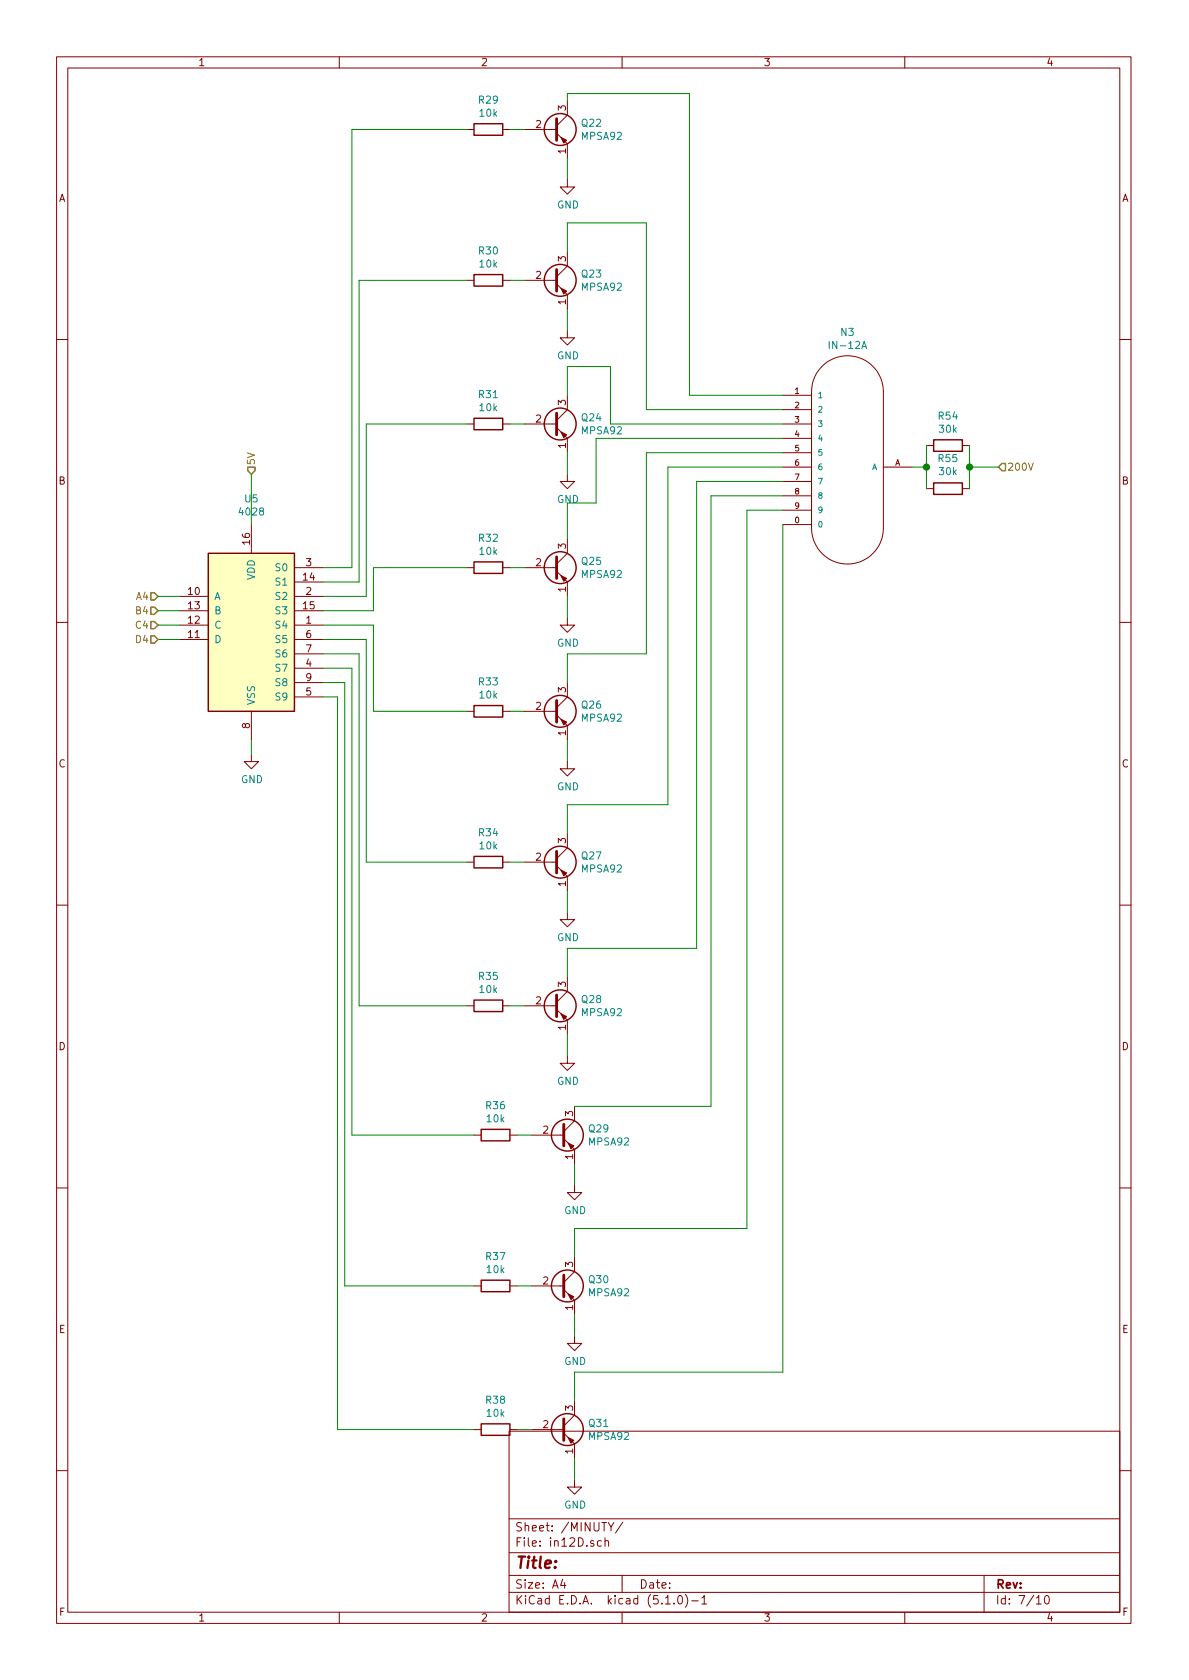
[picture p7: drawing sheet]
<svg xmlns="http://www.w3.org/2000/svg" width="210mm" height="297mm" viewBox="0 0 210 297" stroke-linecap="round" stroke-linejoin="round" font-family="sans-serif">
<g fill="none" stroke="#840000" stroke-width=".18">
<path d="M10 10h190v277h-190zM12 12h186v273.1h-186zM60 10v2M100.3 17.8v2.6l-1.9 1.9M110 10v2M160 10v2M82.5 22.9h1.3M88.9 22.9h1.3M92.7 22.9h5.7M98.4 23.5l1.9 1.9v2.6M100.3 31.8v1.3h1.3l-1.3 1.2-1.2-1.2h1.2M82.5 49.6h1.3"/>
<path d="M88.9 49.6h1.3M92.7 49.6h5.7M98.4 50.2l1.9 1.9v2.5M100.3 58.5v1.2h1.3l-1.3 1.3-1.2-1.3h1.2M100.3 44.5v2.5l-1.9 1.9M10 60h2M82.5 75h1.3M88.9 75h1.3M92.7 75h5.7M98.4 75.6l1.9 1.9v2.5M100.3 69.9v2.5l-1.9 1.9M138.4 75h5.1"/>
<path d="M138.4 69.9h5.1M138.4 72.4h5.1M138.4 77.5h5.1M145.4 64.8a6.3 6.3 0 0 1 6.9-1.4 6.3 6.3 0 0 1 3.9 5.9v24.1a6.3 6.3 0 0 1-6.3 6.3 6.3 6.3 0 0 1-6.4-6.3v-24.1a6.3 6.3 0 0 1 1.9-4.5zM163.8 78.8h1.3M170.2 78.8h1.2M198 60h2M44.4 92.7v5.1M100.3 83.9v1.2h1.3l-1.3 1.3-1.2-1.3h1.2M100.3 95.3v2.5l-1.9 1.9M138.4 92.7h5.1M138.4 80h5.1"/>
<path d="M138.4 82.6h5.1M138.4 85.1h5.1M138.4 87.7h5.1M138.4 90.2h5.1M156.2 82.6h5.1M163.8 86.4h1.3M170.2 86.4h1.2M10 110h2M31.7 110.5h5.1M31.7 105.4h5.1M31.7 113.1h5.1M31.7 108h5.1"/>
<path d="M52.1 110.5h5M52.1 105.4h5M52.1 113.1h5M52.1 108h5M52.1 102.9h5M52.1 100.4h5M52.1 118.1h5M52.1 115.6h5M82.5 100.4h1.3M88.9 100.4h1.3M92.7 100.4h5.7M98.4 101l1.9 1.9v2.5"/>
<path d="M100.3 109.3v1.2h1.3l-1.3 1.3-1.2-1.3h1.2M198 110h2M44.4 133.4v1.3h1.3l-1.3 1.2-1.2-1.2h1.2M44.4 125.8v5M52.1 123.2h5M52.1 120.7h5M82.5 125.8h1.3M88.9 125.8h1.3M92.7 125.8h5.7M98.4 126.4l1.9 1.9v2.5M100.3 134.7v1.2h1.3l-1.3 1.3-1.2-1.3h1.2M100.3 120.7v2.5l-1.9 1.9"/>
<path d="M82.5 152.4h1.3M88.9 152.4h1.3M92.7 152.4h5.7M98.4 153.1l1.9 1.9v2.5M100.3 147.4v2.5l-1.9 1.9M10 160h2M82.5 177.8h1.3M88.9 177.8h1.3M92.7 177.8h5.7M98.4 178.5l1.9 1.9v2.5M100.3 161.3v1.3h1.3l-1.3 1.3-1.2-1.3h1.2M100.3 172.8v2.5l-1.9 1.9"/>
<path d="M198 160h2M100.3 186.7v1.3h1.3l-1.3 1.3-1.2-1.3h1.2M101.6 195.6v2.6l-1.9 1.9M10 210h2M83.8 200.7h1.3M90.2 200.7h1.2M94 200.7h5.7M99.7 201.3l1.9 1.9v2.6M101.6 209.6v1.3h1.3l-1.3 1.2-1.3-1.2h1.3M198 210h2M83.8 227.4h1.3M90.2 227.4h1.2"/>
<path d="M94 227.4h5.7M99.7 228l1.9 1.9v2.5M101.6 236.3v1.2h1.3l-1.3 1.3-1.3-1.3h1.3M101.6 222.3v2.5l-1.9 1.9M83.8 252.8h1.3M90 253h108v32.1h-108zM90.2 252.8h1.2M94 252.8h5.7M99.7 253.4l1.9 1.9v2.5M101.6 247.7v2.5l-1.9 1.9M10 260h2M90 278.5h108"/>
<path d="M90 274.5h108M90 268.5h108M99.5 279.2l-.4 1.1h1M99.8 279.8v1M101.6 261.7v1.2h1.3l-1.3 1.3-1.3-1.3h1.3M106.3 272.5l-.4-.1-.3 .3 .1 .6 .2 .1 .4-.1M107 272.5l.2-.1 .4 .1v.9M107 271.9v1.5M107.6 269.2l.5 .8 .5-.8M108.1 270v.7M110 278.5v3M110.1 269.1l-1.3 2"/>
<path d="M174 278.5v6.6M198 260h2M60 285.1v1.9M90 281.5h108M110 285.1v1.9M117.7 283.6h.8M119.2 283.5v.1M120 282.3l.3-.2a.94 .94 0 0 1 0 1.5 .82 .82 0 0 1-.3-1.3zM121.2 281.9a1.71 1.71 0 0 1 0 2.3M122.3 283h1.2M124.1 282.5l.4-.4v1.5M124.1 283.6h.9"/>
<path d="M160 285.1v1.9M183.3 282.5l.4-.4v1.5M183.3 283.6h.8M184.8 282.3l.4-.2a.94 .94 0 0 1 0 1.5 .79 .79 0 0 1-.4-1.3z"/>
</g>
<g fill="none" stroke="#840000" stroke-width=".25">
<path d="M83.8 21.9h5.1v2h-5.1zM83.8 48.6h5.1v2h-5.1zM83.8 74h5.1v2h-5.1zM165.1 77.8h5.1v2h-5.1zM36.8 97.8h15.3v28h-15.3zM83.8 99.4h5.1v2h-5.1zM165.1 85.4h5.1v2h-5.1zM83.8 124.8h5.1v2h-5.1zM83.8 151.4h5.1v2.1h-5.1zM83.8 176.8h5.1v2.1h-5.1zM85.1 199.7h5.1v2h-5.1zM85.1 226.4h5.1v2h-5.1z"/>
<path d="M85.1 251.8h5.1v2h-5.1z"/>
<circle cx="99.1" cy="22.9" r="2.82"/>
<circle cx="99.1" cy="49.6" r="2.82"/>
<circle cx="99.1" cy="75" r="2.82"/>
<circle cx="99.1" cy="100.4" r="2.82"/>
<circle cx="99.1" cy="125.8" r="2.82"/>
<circle cx="99.1" cy="152.4" r="2.82"/>
<circle cx="99.1" cy="177.8" r="2.82"/>
<circle cx="100.3" cy="200.7" r="2.82"/>
<circle cx="100.3" cy="227.4" r="2.82"/>
<circle cx="100.3" cy="252.8" r="2.82"/>
</g>
<g fill="#840000" stroke="#840000" stroke-width=".51">
<path d="M98.4 150.5v3.8z"/>
<path d="M98.4 123.9v3.8z"/>
<path d="M98.4 98.5v3.8z"/>
<path d="M98.4 175.9v3.8z"/>
<path d="M98.4 47.7v3.8z"/>
<path d="M98.4 21v3.8z"/>
<path d="M98.4 73.1v3.8z"/>
<path d="M99.7 225.5v3.8z"/>
<path d="M99.7 198.8v3.8z"/>
<path d="M99.7 250.9v3.8z"/>
</g>
<g fill="#840000" stroke="#840000" stroke-width=".18">
<path d="M99.2 153.8l1 .5-.5 .5z"/>
<path d="M99.2 127.2l1 .5-.5 .5z"/>
<path d="M99.2 101.8l1 .5-.5 .5z"/>
<path d="M99.2 179.2l1 .5-.5 .5z"/>
<path d="M99.2 51l1 .5-.5 .5z"/>
<path d="M99.2 24.3l1 .5-.5 .5z"/>
<path d="M99.2 76.4l1 .5-.5 .5z"/>
<path d="M100.5 228.8l1 .5-.5 .5z"/>
<path d="M100.5 202.1l1 .5-.5 .5z"/>
<path d="M100.5 254.2l1 .5-.5 .5z"/>
</g>
<g fill="none" stroke="#008400" stroke-width=".18">
<path d="M100.3 17.8v-1.3h21.6v53.4h16.5M82.5 22.9h-20.3v77.5h-5.1M90.2 22.9h2.5M100.3 28v3.8M82.5 49.6h-19v53.3h-6.4M90.2 49.6h2.5M100.3 44.5v-5.1h14v33h24.1M100.3 54.6v3.9M82.5 75h-17.7v30.4h-7.7M90.2 75h2.5M100.3 69.9v-5.1h7.6v10.2h30.5M138.4 77.5h-33v11.4h-5.1v6.4"/>
<path d="M163.8 78.8v7.6M171.4 78.8v7.6M44.4 83.9v8.8M100.3 80v3.9M138.4 80h-24.1v35.6h-14v5.1M138.4 82.6h-20.3v59.7h-17.8v5.1M138.4 85.1h-15.2v82.6h-22.9v5.1M138.4 90.2h-6.3v127h-30.5v5.1M138.4 92.7v149.9h-36.8v5.1M138.4 87.7h-12.7v107.9h-24.1M161.3 82.6h2.5M171.4 82.6h5.1"/>
<path d="M27.9 105.4h3.8M27.9 108h3.8M27.9 110.5h3.8M27.9 113.1h3.8M57.1 113.1h7.7v39.3h17.7M57.1 110.5h8.9v15.3h16.5M57.1 115.6h6.4v62.2h19M57.1 118.1h5.1v82.6h21.6M82.5 100.4h-16.5v7.6h-8.9M90.2 100.4h2.5M100.3 105.4v3.9M44.4 130.8v2.6"/>
<path d="M57.1 120.7h3.9v106.7h22.8M57.1 123.2h2.6v129.6h24.1M90.2 125.8h2.5M100.3 130.8v3.9M90.2 152.4h2.5M100.3 157.5v3.8M90.2 177.8h2.5M100.3 182.9v3.8M91.4 200.7h2.6M101.6 205.8v3.8M91.4 227.4h2.6M101.6 232.4v3.9"/>
<path d="M91.4 252.8h2.6M101.6 257.8v3.9"/>
</g>
<path d="M36.8 97.8h15.3v28h-15.3z" fill="#ffffc2" stroke="#ffffc2" stroke-width=".18"/>
<path d="M43.8 82.6h1.3v.6l-.7 .7-.6-.7zM177.2 82h.6v1.2h-.6l-.7-.6zM26.7 104.8h.6l.6 .6-.6 .7h-.6zM26.7 107.4h.6l.6 .6-.6 .6h-.6zM26.7 109.9h.6l.6 .6-.6 .7h-.6zM26.7 112.4h.6l.6 .7-.6 .6h-.6z" fill="none" stroke="#848400" stroke-width=".25"/>
<path d="M152.4 61.6l.4-1.2 .4 1.2" fill="none" stroke="#008484" stroke-width=".18"/>
<g fill="#008400" stroke="#008400" stroke-width=".25">
<circle cx="163.8" cy="82.6" r=".51"/>
<circle cx="171.5" cy="82.6" r=".51"/>
</g>
<text font-size="2.8" fill="#840000" x="91" y="277.3">Title:</text>
<g font-size="2.1" fill="#840000">
<text x="91" y="273.5">File: in12D.sch</text>
<text x="91" y="270.8">Sheet: /MINUTY/</text>
<text x="91" y="280.9">Size: A4</text>
<text x="113" y="280.9">Date:</text>
<text x="176" y="280.9">Rev:</text>
<text x="91" y="283.7">KiCad E.D.A. kicad (5.1.0)-1</text>
<text x="176" y="283.7">Id: 7/10</text>
</g>
<g font-size="1.8" fill="#840000">
<text x="35" y="11.7">1</text>
<text x="85" y="11.7">2</text>
<text x="135" y="11.7">3</text>
<text x="185" y="11.7">4</text>
<text x="94.8" y="22.6">2</text>
<text x="100.1" y="19.6" transform="rotate(-90 100.1 19.6)">3</text>
<text x="100.1" y="27.2" transform="rotate(-90 100.1 27.2)">1</text>
<text x="10.4" y="35.7">A</text>
<text x="198.4" y="35.7">A</text>
<text x="100.1" y="46.2" transform="rotate(-90 100.1 46.2)">3</text>
<text x="94.8" y="49.3">2</text>
<text x="100.1" y="53.9" transform="rotate(-90 100.1 53.9)">1</text>
<text x="100.1" y="71.6" transform="rotate(-90 100.1 71.6)">3</text>
<text x="94.8" y="74.7">2</text>
<text x="100.1" y="79.3" transform="rotate(-90 100.1 79.3)">1</text>
<text x="10.4" y="85.7">B</text>
<text x="198.4" y="85.7">B</text>
<text x="44.2" y="96.3" transform="rotate(-90 44.2 96.3)">16</text>
<text x="54.1" y="100.1">3</text>
<text x="94.8" y="100.1">2</text>
<text x="100.1" y="97" transform="rotate(-90 100.1 97)">3</text>
<text x="33.3" y="105.2">10</text>
<text x="33.3" y="107.7">13</text>
<text x="53.6" y="102.7">14</text>
<text x="53.6" y="107.7">15</text>
<text x="54.1" y="105.2">2</text>
<text x="100.1" y="104.7" transform="rotate(-90 100.1 104.7)">1</text>
<text x="33.3" y="112.8">11</text>
<text x="33.3" y="110.3">12</text>
<text x="54.1" y="110.3">1</text>
<text x="54.1" y="112.8">6</text>
<text x="54.1" y="117.9">4</text>
<text x="54.1" y="115.4">7</text>
<text x="54.1" y="123">5</text>
<text x="54.1" y="120.4">9</text>
<text x="94.8" y="125.5">2</text>
<text x="100.1" y="122.4" transform="rotate(-90 100.1 122.4)">3</text>
<text x="44.2" y="128.8" transform="rotate(-90 44.2 128.8)">8</text>
<text x="100.1" y="130.1" transform="rotate(-90 100.1 130.1)">1</text>
<text x="10.4" y="135.7">C</text>
<text x="198.4" y="135.7">C</text>
<text x="100.1" y="149.1" transform="rotate(-90 100.1 149.1)">3</text>
<text x="94.8" y="152.2">2</text>
<text x="100.1" y="156.7" transform="rotate(-90 100.1 156.7)">1</text>
<text x="94.8" y="177.6">2</text>
<text x="100.1" y="174.5" transform="rotate(-90 100.1 174.5)">3</text>
<text x="10.4" y="185.7">D</text>
<text x="100.1" y="182.1" transform="rotate(-90 100.1 182.1)">1</text>
<text x="198.4" y="185.7">D</text>
<text x="101.3" y="197.4" transform="rotate(-90 101.3 197.4)">3</text>
<text x="96" y="200.4">2</text>
<text x="101.3" y="205" transform="rotate(-90 101.3 205)">1</text>
<text x="96" y="227.1">2</text>
<text x="101.3" y="224" transform="rotate(-90 101.3 224)">3</text>
<text x="101.3" y="231.7" transform="rotate(-90 101.3 231.7)">1</text>
<text x="10.4" y="235.7">E</text>
<text x="198.4" y="235.7">E</text>
<text x="101.3" y="249.4" transform="rotate(-90 101.3 249.4)">3</text>
<text x="96" y="252.5">2</text>
<text x="101.3" y="257.1" transform="rotate(-90 101.3 257.1)">1</text>
<text x="10.5" y="285.7">F</text>
<text x="35" y="286.7">1</text>
<text x="85" y="286.7">2</text>
<text x="135" y="286.7">3</text>
<text x="185" y="286.7">4</text>
<text x="198.5" y="285.7">F</text>
</g>
<g font-size="1.8" fill="#008484">
<text x="84.7" y="18.3">R29</text>
<text x="84.9" y="20.6">10k</text>
<text x="102.9" y="22.4">Q22</text>
<text x="102.9" y="24.7">MPSA92</text>
<text x="98.5" y="36.9">GND</text>
<text x="84.7" y="45">R30</text>
<text x="84.9" y="47.3">10k</text>
<text x="102.9" y="51.4">MPSA92</text>
<text x="102.9" y="49.1">Q23</text>
<text x="148.7" y="59.4">N3</text>
<text x="98.5" y="63.5">GND</text>
<text x="147.1" y="61.7">IN-12A</text>
<text x="84.7" y="70.4">R31</text>
<text x="84.9" y="72.7">10k</text>
<text x="102.9" y="76.8">MPSA92</text>
<text x="102.9" y="74.5">Q24</text>
<text x="166" y="74.2">R54</text>
<text x="166.2" y="76.5">30k</text>
<text x="166" y="81.7">R55</text>
<text x="43.3" y="88.8">U5</text>
<text x="98.5" y="88.9">GND</text>
<text x="166.2" y="84">30k</text>
<text x="42.5" y="91.1">4028</text>
<text x="84.7" y="95.8">R32</text>
<text x="48.9" y="101">S0</text>
<text x="84.9" y="98.1">10k</text>
<text x="102.9" y="99.9">Q25</text>
<text x="37.8" y="106.1">A</text>
<text x="45.1" y="102.6" transform="rotate(-90 45.1 102.6)">VDD</text>
<text x="48.9" y="103.5">S1</text>
<text x="48.9" y="106.1">S2</text>
<text x="102.9" y="102.2">MPSA92</text>
<text x="37.8" y="113.7">D</text>
<text x="37.8" y="111.2">C</text>
<text x="37.8" y="108.6">B</text>
<text x="48.9" y="111.2">S4</text>
<text x="48.9" y="108.6">S3</text>
<text x="48.9" y="113.7">S5</text>
<text x="48.9" y="118.8">S7</text>
<text x="48.9" y="116.2">S6</text>
<text x="98.5" y="114.3">GND</text>
<text x="45.1" y="124.8" transform="rotate(-90 45.1 124.8)">VSS</text>
<text x="48.9" y="123.9">S9</text>
<text x="48.9" y="121.3">S8</text>
<text x="84.7" y="121.2">R33</text>
<text x="84.9" y="123.5">10k</text>
<text x="102.9" y="125.3">Q26</text>
<text x="102.9" y="127.6">MPSA92</text>
<text x="42.6" y="138.5">GND</text>
<text x="98.5" y="139.7">GND</text>
<text x="84.7" y="147.9">R34</text>
<text x="84.9" y="150.2">10k</text>
<text x="102.9" y="154.3">MPSA92</text>
<text x="102.9" y="152">Q27</text>
<text x="98.5" y="166.4">GND</text>
<text x="84.7" y="173.3">R35</text>
<text x="84.9" y="175.6">10k</text>
<text x="102.9" y="179.7">MPSA92</text>
<text x="102.9" y="177.4">Q28</text>
<text x="98.5" y="191.8">GND</text>
<text x="86" y="196.1">R36</text>
<text x="86.2" y="198.4">10k</text>
<text x="104.2" y="202.5">MPSA92</text>
<text x="104.2" y="200.2">Q29</text>
<text x="99.8" y="214.7">GND</text>
<text x="86" y="222.8">R37</text>
<text x="86.2" y="225.1">10k</text>
<text x="104.2" y="226.9">Q30</text>
<text x="104.2" y="229.2">MPSA92</text>
<text x="99.8" y="241.3">GND</text>
<text x="86" y="248.2">R38</text>
<text x="86.2" y="250.5">10k</text>
<text x="104.2" y="254.6">MPSA92</text>
<text x="104.2" y="252.3">Q31</text>
<text x="99.8" y="266.7">GND</text>
</g>
<g font-size="1.8" fill="#848400">
<text x="45.1" y="82.3" transform="rotate(-90 45.1 82.3)">5V</text>
<text x="178.1" y="83.2">200V</text>
<text x="24.2" y="106.1">A4</text>
<text x="24.2" y="108.6">B4</text>
<text x="24.2" y="111.2">C4</text>
<text x="24.2" y="113.7">D4</text>
</g>
<g font-size="1.4" fill="#840000">
<text x="140.6" y="69.6">1</text>
<text x="140.6" y="72.2">2</text>
<text x="140.6" y="74.7">3</text>
<text x="140.6" y="77.3">4</text>
<text x="140.6" y="79.8">5</text>
<text x="140.6" y="82.3">6</text>
<text x="158.2" y="82.3">A</text>
<text x="140.6" y="84.9">7</text>
<text x="140.6" y="87.4">8</text>
<text x="140.6" y="90">9</text>
<text x="140.6" y="92.5">0</text>
</g>
<g font-size="1.4" fill="#008484">
<text x="144.5" y="70.4">1</text>
<text x="144.5" y="72.9">2</text>
<text x="144.5" y="75.5">3</text>
<text x="144.5" y="78">4</text>
<text x="144.5" y="80.6">5</text>
<text x="144.5" y="83.1">6</text>
<text x="154.2" y="83.1">A</text>
<text x="144.5" y="85.6">7</text>
<text x="144.5" y="88.2">8</text>
<text x="144.5" y="93.3">0</text>
<text x="144.5" y="90.7">9</text>
</g>
</svg>
